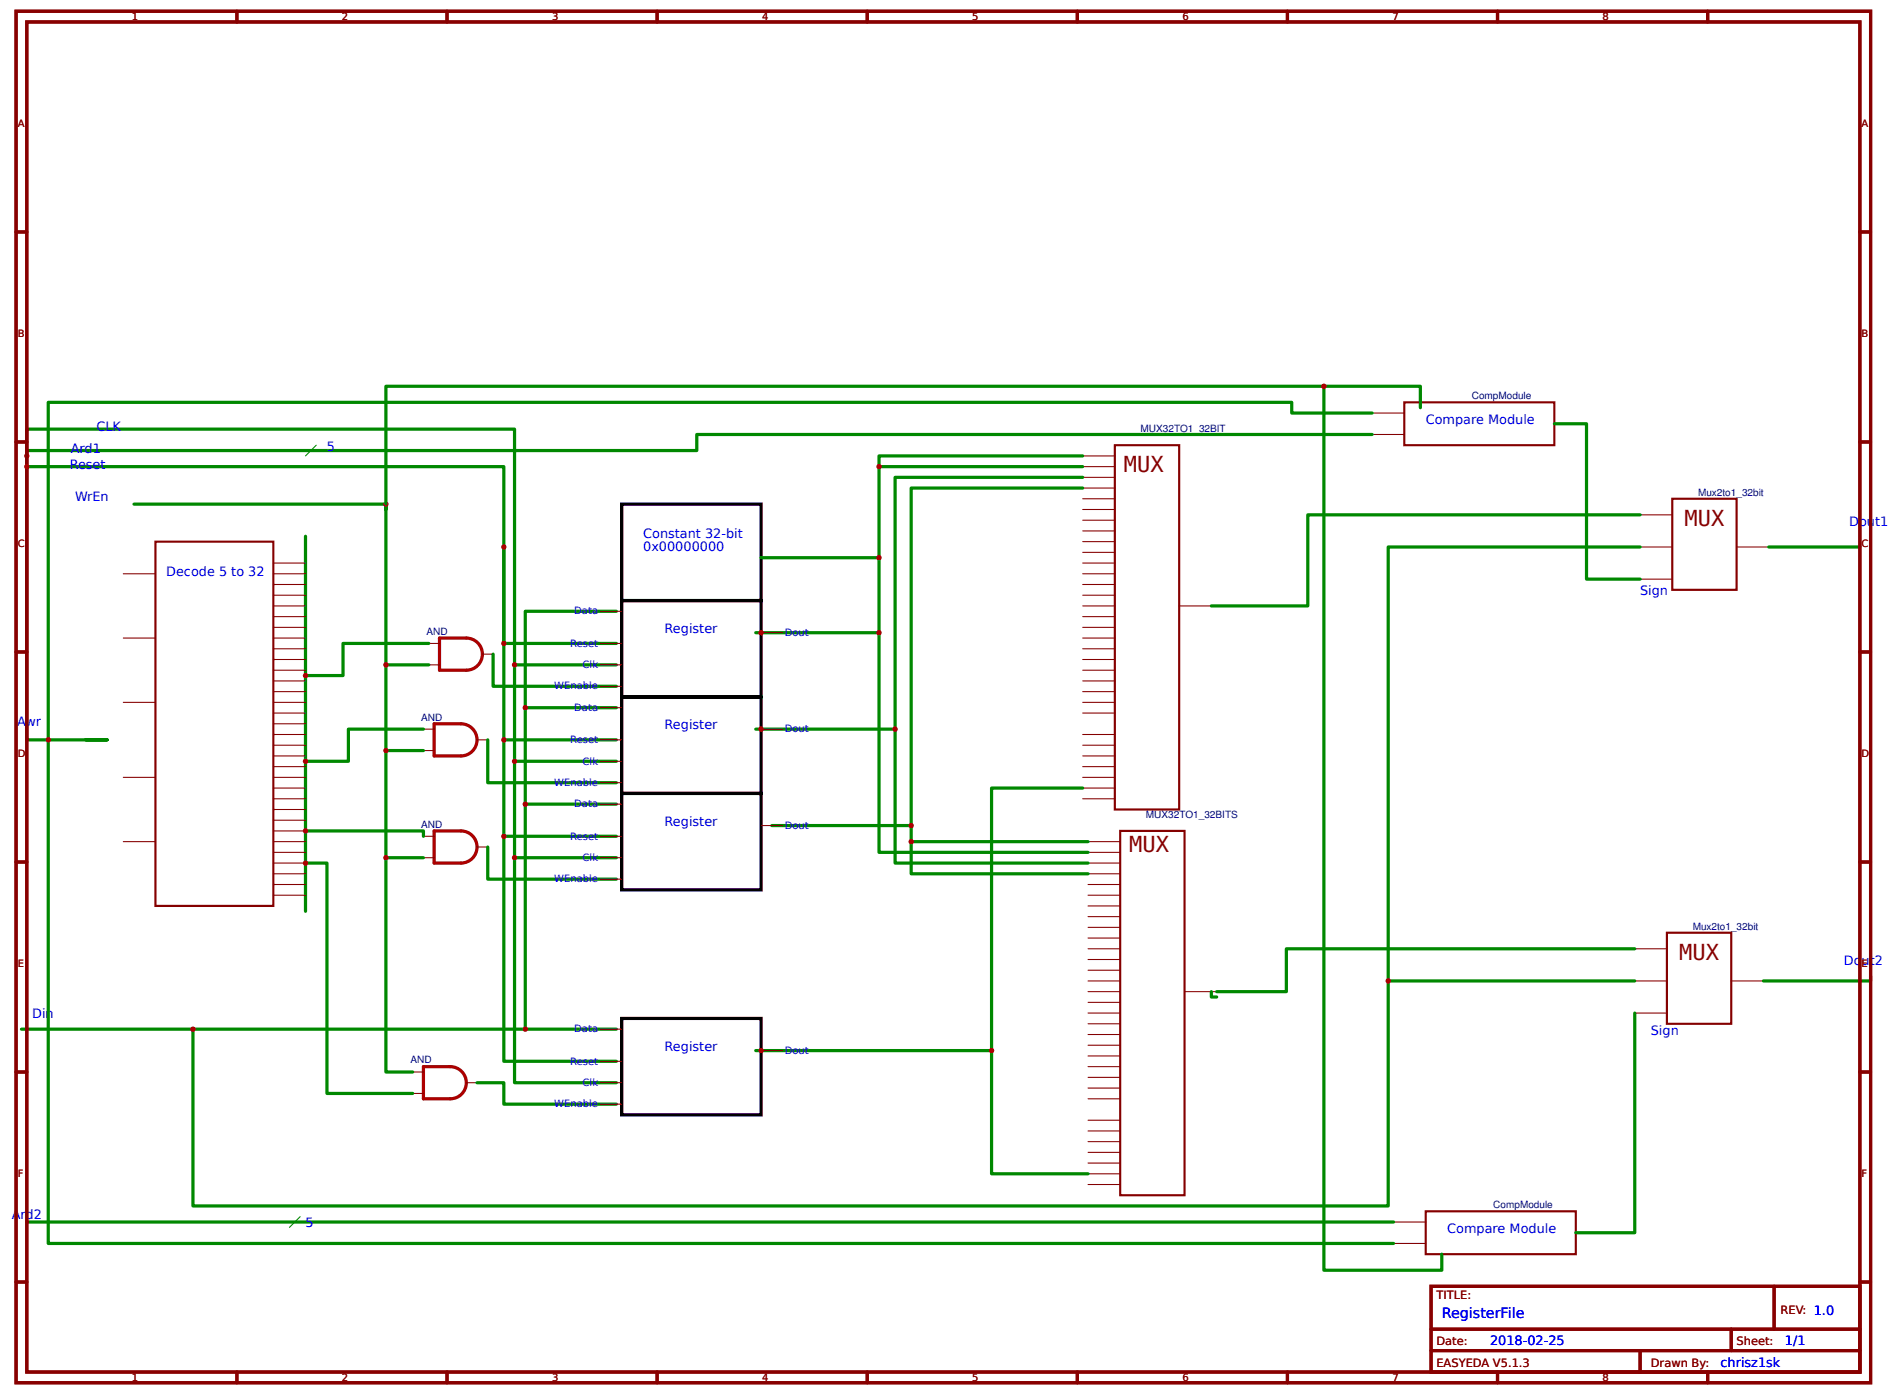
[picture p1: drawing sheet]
<svg xmlns="http://www.w3.org/2000/svg" width="469mm" height="344mm" viewBox="0 0 469 344" stroke-linecap="round" stroke-linejoin="round" font-family="sans-serif">
<path d="M346.6 99.4h37v10.5h-37zM275.2 109.9h15.8v90h-15.8zM412.7 123.2h15.9v22.5h-15.9zM276.5 205.2h15.9v89.9h-15.9zM411.4 230.3h15.9v22.5h-15.9zM351.9 299.1h37v10.6h-37z" fill="none" stroke="#840000" stroke-width=".53"/>
<g fill="none" stroke="#840000" stroke-width=".26">
<path d="M267.2 117.9h8M267.2 115.2h8M267.2 112.6h8M338.7 102h7.9M338.7 107.3h7.9M383.6 104.6h8M267.2 123.2h8M267.2 120.5h8M267.2 125.8h8M267.2 128.5h8M267.2 131.1h8M267.2 133.7h8"/>
<path d="M267.2 136.4h8M267.2 139h8M404.8 127.1h7.9M404.8 135.1h7.9M428.6 135.1h8M267.2 149.6h8M267.2 141.7h8M267.2 144.3h8M267.2 147h8M267.2 152.3h8M267.2 154.9h8M267.2 157.6h8"/>
<path d="M291 149.6h8M404.8 143h7.9M267.2 160.2h8M267.2 162.9h8M267.2 165.5h8M267.2 168.1h8M267.2 170.8h8M267.2 173.4h8M267.2 176.1h8M267.2 181.4h8M267.2 184h8M267.2 186.7h8"/>
<path d="M267.2 189.3h8M267.2 192h8M267.2 194.6h8M267.2 197.2h8M268.6 218.4h7.9M268.6 215.8h7.9M268.6 213.1h7.9M268.6 210.5h7.9M268.6 207.8h7.9M268.6 221.1h7.9M268.6 223.7h7.9M268.6 226.4h7.9"/>
<path d="M268.6 229h7.9M268.6 231.6h7.9M268.6 234.3h7.9M268.6 236.9h7.9M268.6 239.6h7.9M403.5 234.3h7.9M268.6 244.9h7.9M268.6 242.2h7.9M268.6 247.5h7.9M268.6 250.2h7.9M268.6 252.8h7.9M268.6 255.5h7.9"/>
<path d="M268.6 258.1h7.9M292.4 244.9h7.9M403.5 242.2h7.9M403.5 250.2h7.9M427.3 242.2h7.9M268.6 260.7h7.9M268.6 263.4h7.9M268.6 266h7.9M268.6 268.7h7.9M268.6 271.3h7.9M268.6 276.6h7.9M268.6 279.3h7.9"/>
<path d="M268.6 281.9h7.9M268.6 284.6h7.9M268.6 287.2h7.9M268.6 289.9h7.9M268.6 292.5h7.9M344 301.8h7.9M344 307h7.9M388.9 304.4h8"/>
</g>
<path d="M108.5 157.6h6.6a4 4 0 0 1 4 3.9 4 4 0 0 1-4 4h-6.6zM107.2 178.7h6.6a4 4 0 0 1 3.9 4 4 4 0 0 1-3.9 4h-6.6zM107.2 205.2h6.6a4 4 0 0 1 3.9 4 4 4 0 0 1-3.9 3.9h-6.6zM104.5 263.4h6.6a4 4 0 0 1 4 4 4 4 0 0 1-4 3.9h-6.6z" fill="none" stroke="#a00000" stroke-width=".79"/>
<path d="M105.8 158.9h2.7M105.8 164.2h2.7M119.1 161.5h2.6M104.5 180h2.7M104.5 185.3h2.7M117.7 182.7h2.7M104.5 206.5h2.7M104.5 211.8h2.7M117.7 209.2h2.7M101.9 264.7h2.6M101.9 270h2.6M115.1 267.4h2.6" fill="none" stroke="#800" stroke-width=".26"/>
<path d="M267.2 115.2h-50.2v41h-30.5M267.2 117.9h-46.3v62.1h-34.4M267.2 120.5h-42.3v83.4h-34.4M267.2 194.6h-22.5v64.8M186.5 259.4h58.2v30.5h23.9" fill="none" stroke="#080" stroke-width=".79"/>
<circle cx="244.7" cy="259.4" r=".66" fill="#c00"/>
<path d="M217 156.2v54.3h51.6" fill="none" stroke="#080" stroke-width=".79"/>
<circle cx="217" cy="156.2" r=".66" fill="#c00"/>
<path d="M220.9 180v33.1h47.7" fill="none" stroke="#080" stroke-width=".79"/>
<circle cx="220.9" cy="180" r=".66" fill="#c00"/>
<path d="M224.9 203.9v11.9h43.7" fill="none" stroke="#080" stroke-width=".79"/>
<circle cx="224.9" cy="203.9" r=".66" fill="#c00"/>
<path d="M338.7 102h-19.9v-2.6h-306.9v83.3h14.6h-5.3M95.2 125.8v-1.3v39.7h10.6M404.8 127.1h-82v22.5h-23.8M95.2 164.2v21.1h9.3M121.7 161.5v8h30.4M120.4 182.7v10.6h31.7M120.4 209.2v7.9h31.7M403.5 234.3h-86v10.6h-17.2M299 244.9v1.3h1.3M403.5 250.2v54.2h-14.6M117.7 267.4h6.7v5.3h27.7" fill="none" stroke="#080" stroke-width=".79"/>
<circle cx="95.3" cy="164.2" r=".66" fill="#c00"/>
<path d="M95.2 185.3v26.5h9.3" fill="none" stroke="#080" stroke-width=".79"/>
<circle cx="95.3" cy="185.3" r=".66" fill="#c00"/>
<path d="M383.6 104.6h8v38.4h13.2M436.6 135.1h22.5M152.1 198.6h-22.5v55.5M5.3 254.1h146.8M461.7 240.9v1.3h-26.5" fill="none" stroke="#080" stroke-width=".79"/>
<circle cx="129.6" cy="254.1" r=".66" fill="#c00"/>
<path d="M152.1 174.8h-22.5v23.8" fill="none" stroke="#080" stroke-width=".79"/>
<circle cx="129.6" cy="198.6" r=".66" fill="#c00"/>
<path d="M152.1 150.9h-22.5v23.9" fill="none" stroke="#080" stroke-width=".79"/>
<circle cx="129.6" cy="174.8" r=".66" fill="#c00"/>
<path d="M127 164.2v23.8h25.1M152.1 164.2h-25.1v-58.2h-120.4v76.7h5.3" fill="none" stroke="#080" stroke-width=".79"/>
<circle cx="127" cy="164.2" r=".66" fill="#c00"/>
<path d="M127 188v23.8h25.1" fill="none" stroke="#080" stroke-width=".79"/>
<circle cx="127" cy="188" r=".66" fill="#c00"/>
<path d="M127 211.8v55.6h25.1" fill="none" stroke="#080" stroke-width=".79"/>
<circle cx="127" cy="211.8" r=".66" fill="#c00"/>
<path d="M11.9 182.7v124.3h332.1" fill="none" stroke="#080" stroke-width=".79"/>
<circle cx="11.9" cy="182.7" r=".66" fill="#c00"/>
<path d="M338.7 107.3h-166.7v4h-165.4v1.3M403.5 242.2h-60.9v55.6h-295v-43.7M6.6 301.8h337.4" fill="none" stroke="#080" stroke-width=".79"/>
<circle cx="47.6" cy="254.1" r=".66" fill="#c00"/>
<path d="M404.8 135.1h-62.2v107.1" fill="none" stroke="#080" stroke-width=".79"/>
<circle cx="342.6" cy="242.2" r=".66" fill="#c00"/>
<path d="M6.6 115.2h117.8v67.5h27.7M124.4 135.1v23.8h27.7" fill="none" stroke="#080" stroke-width=".79"/>
<circle cx="124.4" cy="158.9" r=".66" fill="#c00"/>
<path d="M124.4 182.7v23.8h27.7" fill="none" stroke="#080" stroke-width=".79"/>
<circle cx="124.4" cy="182.7" r=".66" fill="#c00"/>
<path d="M124.4 206.5v55.6h27.7" fill="none" stroke="#080" stroke-width=".79"/>
<circle cx="124.4" cy="206.5" r=".66" fill="#c00"/>
<path d="M95.2 211.8v52.9h6.7" fill="none" stroke="#080" stroke-width=".79"/>
<path d="M75.4 112.6l2.7-2.7zM71.4 303.1l2.7-2.7z" fill="#000" stroke="#080" stroke-width=".26"/>
<g fill="none" stroke="#800" stroke-width=".79">
<path d="M58.5 2.8v2.6M110.3 2.8v2.6M162.2 2.8v2.6M214 2.8v2.6M265.9 2.8v2.6M317.8 2.8v2.6M369.6 2.8v2.6M421.5 2.8v2.6M4 57.3h2.6M459.1 57.3h2.6M4 109.1h2.6M459.1 109.1h2.6"/>
<path d="M4 161h2.6M459.1 161h2.6M4 212.9h2.6M459.1 212.9h2.6M4 264.7h2.6M459.1 264.7h2.6M4 316.6h2.6M437.9 317.6v10.6M459.1 316.6h2.6M58.5 338.8v2.6M110.3 338.8v2.6M162.2 338.8v2.6"/>
<path d="M214 338.8v2.6M265.9 338.8v2.6M317.8 338.8v2.6M353.2 328.2h105.9M353.2 333.5h105.9M369.6 338.8v2.6M404.8 333.5v5.3M421.5 338.8v2.6M427.3 328.2v5.3"/>
</g>
<path d="M4 2.8h457.7v338.6h-457.7zM6.6 5.4h452.5v333.4h-452.5zM353.2 317.6h105.9v21.2h-105.9z" fill="none" stroke="#800" stroke-width=".79" stroke-linecap="butt"/>
<circle cx="6.6" cy="112.6" r=".66" fill="#c00"/>
<g fill="none" stroke="#800" stroke-width=".79">
<path d="M58.5 2.8v2.6M110.3 2.8v2.6M162.2 2.8v2.6M214 2.8v2.6M265.9 2.8v2.6M317.8 2.8v2.6M369.6 2.8v2.6M421.5 2.8v2.6M4 57.3h2.6M459.1 57.3h2.6M4 109.1h2.6M459.1 109.1h2.6"/>
<path d="M4 161h2.6M459.1 161h2.6M4 212.9h2.6M459.1 212.9h2.6M4 264.7h2.6M459.1 264.7h2.6M4 316.6h2.6M437.9 317.6v10.6M459.1 316.6h2.6M58.5 338.8v2.6M110.3 338.8v2.6M162.2 338.8v2.6"/>
<path d="M214 338.8v2.6M265.9 338.8v2.6M317.8 338.8v2.6M353.2 328.2h105.9M353.2 333.5h105.9M369.6 338.8v2.6M404.8 333.5v5.3M421.5 338.8v2.6M427.3 328.2v5.3"/>
</g>
<path d="M4 2.8h457.7v338.6h-457.7zM6.6 5.4h452.5v333.4h-452.5zM353.2 317.6h105.9v21.2h-105.9z" fill="none" stroke="#800" stroke-width=".79" stroke-linecap="butt"/>
<path d="M75.4 132.4v92.6M105.8 158.9h-21.1v7.9h-9.3M104.5 180h-18.5v8h-10.6M75.4 205.2h29.1v1.3M75.4 213.1h5.3v56.9h21.2" fill="none" stroke="#080" stroke-width=".79"/>
<path d="M153.5 124.5h34.4v23.8h-34.4zM153.5 148.3h34.4v23.8h-34.4zM153.5 172.1h34.4v23.8h-34.4zM153.5 195.9h34.4v23.8h-34.4zM153.5 251.5h34.4v23.8h-34.4z" fill="none" stroke="#000" stroke-width=".79" stroke-linecap="butt"/>
<g fill="none" stroke="#800" stroke-width=".26">
<path d="M148.2 150.9h5.3M148.2 158.9h5.3M187.9 156.2h5.2M148.2 164.2h5.3M148.2 169.5h5.3M148.2 174.8h5.3M148.2 182.7h5.3M148.2 188h5.3M148.2 193.3h5.3M148.2 198.6h5.3M187.9 180h5.2M148.2 206.5h5.3"/>
<path d="M148.2 211.8h5.3M148.2 217.1h5.3M187.9 203.9h5.2M148.2 254.1h5.3M187.9 259.4h5.2M148.2 262.1h5.3M148.2 267.4h5.3M148.2 272.7h5.3"/>
</g>
<g fill="#c00">
<circle cx="187.9" cy="156.2" r=".66"/>
<circle cx="187.9" cy="180" r=".66"/>
<circle cx="187.9" cy="259.4" r=".66"/>
<circle cx="6.6" cy="115.2" r=".66"/>
<circle cx="124.4" cy="135.1" r=".66"/>
<circle cx="75.4" cy="213.1" r=".66"/>
<circle cx="75.4" cy="205.2" r=".66"/>
<circle cx="75.4" cy="188" r=".66"/>
<circle cx="75.4" cy="166.8" r=".66"/>
<circle cx="95.3" cy="211.8" r=".66"/>
</g>
<path d="M33.1 124.5h62.1" fill="none" stroke="#080" stroke-width=".79"/>
<circle cx="95.3" cy="124.5" r=".66" fill="#c00"/>
<path d="M187.9 137.7h29.1" fill="none" stroke="#080" stroke-width=".79"/>
<circle cx="217" cy="137.7" r=".66" fill="#c00"/>
<path d="M267.2 112.6h-50.2v2.6" fill="none" stroke="#080" stroke-width=".79"/>
<circle cx="217" cy="115.2" r=".66" fill="#c00"/>
<path d="M224.9 207.8h43.7" fill="none" stroke="#080" stroke-width=".79"/>
<circle cx="224.9" cy="207.8" r=".66" fill="#c00"/>
<path d="M326.8 95.4v218.3h29.1v-4M350.6 100.7v-5.3h-255.4v29.1" fill="none" stroke="#080" stroke-width=".79"/>
<circle cx="326.8" cy="95.4" r=".66" fill="#c00"/>
<path d="M38.4 133.7h29.1v90h-29.1z" fill="none" stroke="#840000" stroke-width=".53"/>
<g fill="none" stroke="#840000" stroke-width=".26">
<path d="M67.5 139h7.9M30.4 141.7h8M30.4 157.6h8M67.5 141.7h7.9M67.5 157.6h7.9M67.5 154.9h7.9M67.5 152.3h7.9M67.5 149.6h7.9M67.5 144.3h7.9M67.5 147h7.9M30.4 173.4h8M67.5 173.4h7.9"/>
<path d="M67.5 178.7h7.9M67.5 176.1h7.9M67.5 170.8h7.9M67.5 165.5h7.9M67.5 168.1h7.9M67.5 162.9h7.9M67.5 160.2h7.9M30.4 192h8M67.5 199.9h7.9M67.5 192h7.9M67.5 197.2h7.9M67.5 194.6h7.9"/>
<path d="M67.5 189.3h7.9M67.5 186.7h7.9M67.5 184h7.9M67.5 181.4h7.9M30.4 207.8h8M67.5 205.2h7.9M67.5 207.8h7.9M67.5 210.5h7.9M67.5 213.1h7.9M67.5 215.8h7.9M67.5 218.4h7.9M67.5 202.5h7.9"/>
<path d="M67.5 221.1h7.9"/>
</g>
<g font-size="5.4" fill="#840000">
<text x="277.4" y="116.4">MUX</text>
<text x="415.8" y="129.9">MUX</text>
<text x="278.7" y="210.4">MUX</text>
<text x="414.5" y="237.1">MUX</text>
</g>
<text font-size="3.5" fill="#00f" x="355.9" y="325.6">RegisterFile</text>
<g font-size="3.2" fill="#00f">
<text x="23.8" y="106.5">CLK</text>
<text x="351.9" y="104.6">Compare Module</text>
<text x="17.5" y="111.8">Ard1</text>
<text x="80.7" y="111.3">5</text>
<text x="17.2" y="115.8">Reset</text>
<text x="18.5" y="123.7">WrEn</text>
<text x="456.4" y="129.8">Dout1</text>
<text x="158.7" y="133">Constant 32-bit</text>
<text x="158.7" y="136.1">0x00000000</text>
<text x="41" y="142.2">Decode 5 to 32</text>
<text x="404.8" y="147">Sign</text>
<text x="164" y="156.2">Register</text>
<text x="4.2" y="179.3">Awr</text>
<text x="164" y="180">Register</text>
<text x="164" y="203.9">Register</text>
<text x="455.1" y="238.3">Dout2</text>
<text x="7.9" y="251.5">Din</text>
<text x="407.5" y="255.5">Sign</text>
<text x="164" y="259.4">Register</text>
<text x="2.9" y="301">Ard2</text>
<text x="75.4" y="303.1">5</text>
<text x="357.2" y="304.4">Compare Module</text>
<text x="367.8" y="332.2">2018-02-25</text>
<text x="440.5" y="332.2">1/1</text>
<text x="424.7" y="337.5">chrisz1sk</text>
</g>
<g font-size="2.8" fill="#800">
<text x="354.5" y="320.8">TITLE:</text>
<text x="439.5" y="324.5">REV: 1.0</text>
<text x="354.5" y="332.2">Date:</text>
<text x="428.6" y="332.2">Sheet:</text>
<text x="354.5" y="337.5">EASYEDA V5.1.3</text>
<text x="407.5" y="337.5">Drawn By:</text>
</g>
<g font-size="2.5" fill="#800">
<text x="32.5" y="5">1</text>
<text x="84.4" y="5">2</text>
<text x="136.3" y="5">3</text>
<text x="188.1" y="5">4</text>
<text x="240" y="5">5</text>
<text x="291.8" y="5">6</text>
<text x="343.7" y="5">7</text>
<text x="395.6" y="5">8</text>
<text x="4.4" y="31.4">A</text>
<text x="459.4" y="31.4">A</text>
<text x="4.4" y="83.2">B</text>
<text x="459.4" y="83.2">B</text>
<text x="4.4" y="135.1">C</text>
<text x="459.4" y="135.1">C</text>
<text x="4.4" y="186.9">D</text>
<text x="459.4" y="186.9">D</text>
<text x="4.4" y="238.8">E</text>
<text x="459.4" y="238.8">E</text>
<text x="4.4" y="290.6">F</text>
<text x="459.4" y="290.6">F</text>
<text x="32.5" y="341">1</text>
<text x="84.4" y="341">2</text>
<text x="136.3" y="341">3</text>
<text x="188.1" y="341">4</text>
<text x="240" y="341">5</text>
<text x="291.8" y="341">6</text>
<text x="343.7" y="341">7</text>
<text x="395.6" y="341">8</text>
</g>
<g font-size="2.5" fill="#000080">
<text x="363.3" y="98.6">CompModule</text>
<text x="281.5" y="106.8">MUX32TO1_32BIT</text>
<text x="419.1" y="122.4">Mux2to1_32bit</text>
<text x="105.3" y="156.8">AND</text>
<text x="104" y="177.9">AND</text>
<text x="282.8" y="202">MUX32TO1_32BITS</text>
<text x="104" y="204.4">AND</text>
<text x="417.8" y="229.5">Mux2to1_32bit</text>
<text x="101.3" y="262.6">AND</text>
<text x="368.6" y="298.3">CompModule</text>
</g>
<g font-size="2.5" fill="#00f">
<text x="141.7" y="151.7">Data</text>
<text x="140.7" y="159.7">Reset</text>
<text x="193.7" y="157">Dout</text>
<text x="143.8" y="165">Clk</text>
<text x="136.8" y="170.3">WEnable</text>
<text x="141.7" y="175.6">Data</text>
<text x="140.7" y="183.5">Reset</text>
<text x="193.7" y="180.8">Dout</text>
<text x="143.8" y="188.8">Clk</text>
<text x="136.8" y="194.1">WEnable</text>
<text x="141.7" y="199.4">Data</text>
<text x="140.7" y="207.3">Reset</text>
<text x="193.7" y="204.7">Dout</text>
<text x="143.8" y="212.6">Clk</text>
<text x="136.8" y="217.9">WEnable</text>
<text x="141.7" y="254.9">Data</text>
<text x="140.7" y="262.9">Reset</text>
<text x="193.7" y="260.2">Dout</text>
<text x="143.8" y="268.2">Clk</text>
<text x="136.8" y="273.4">WEnable</text>
</g>
</svg>
